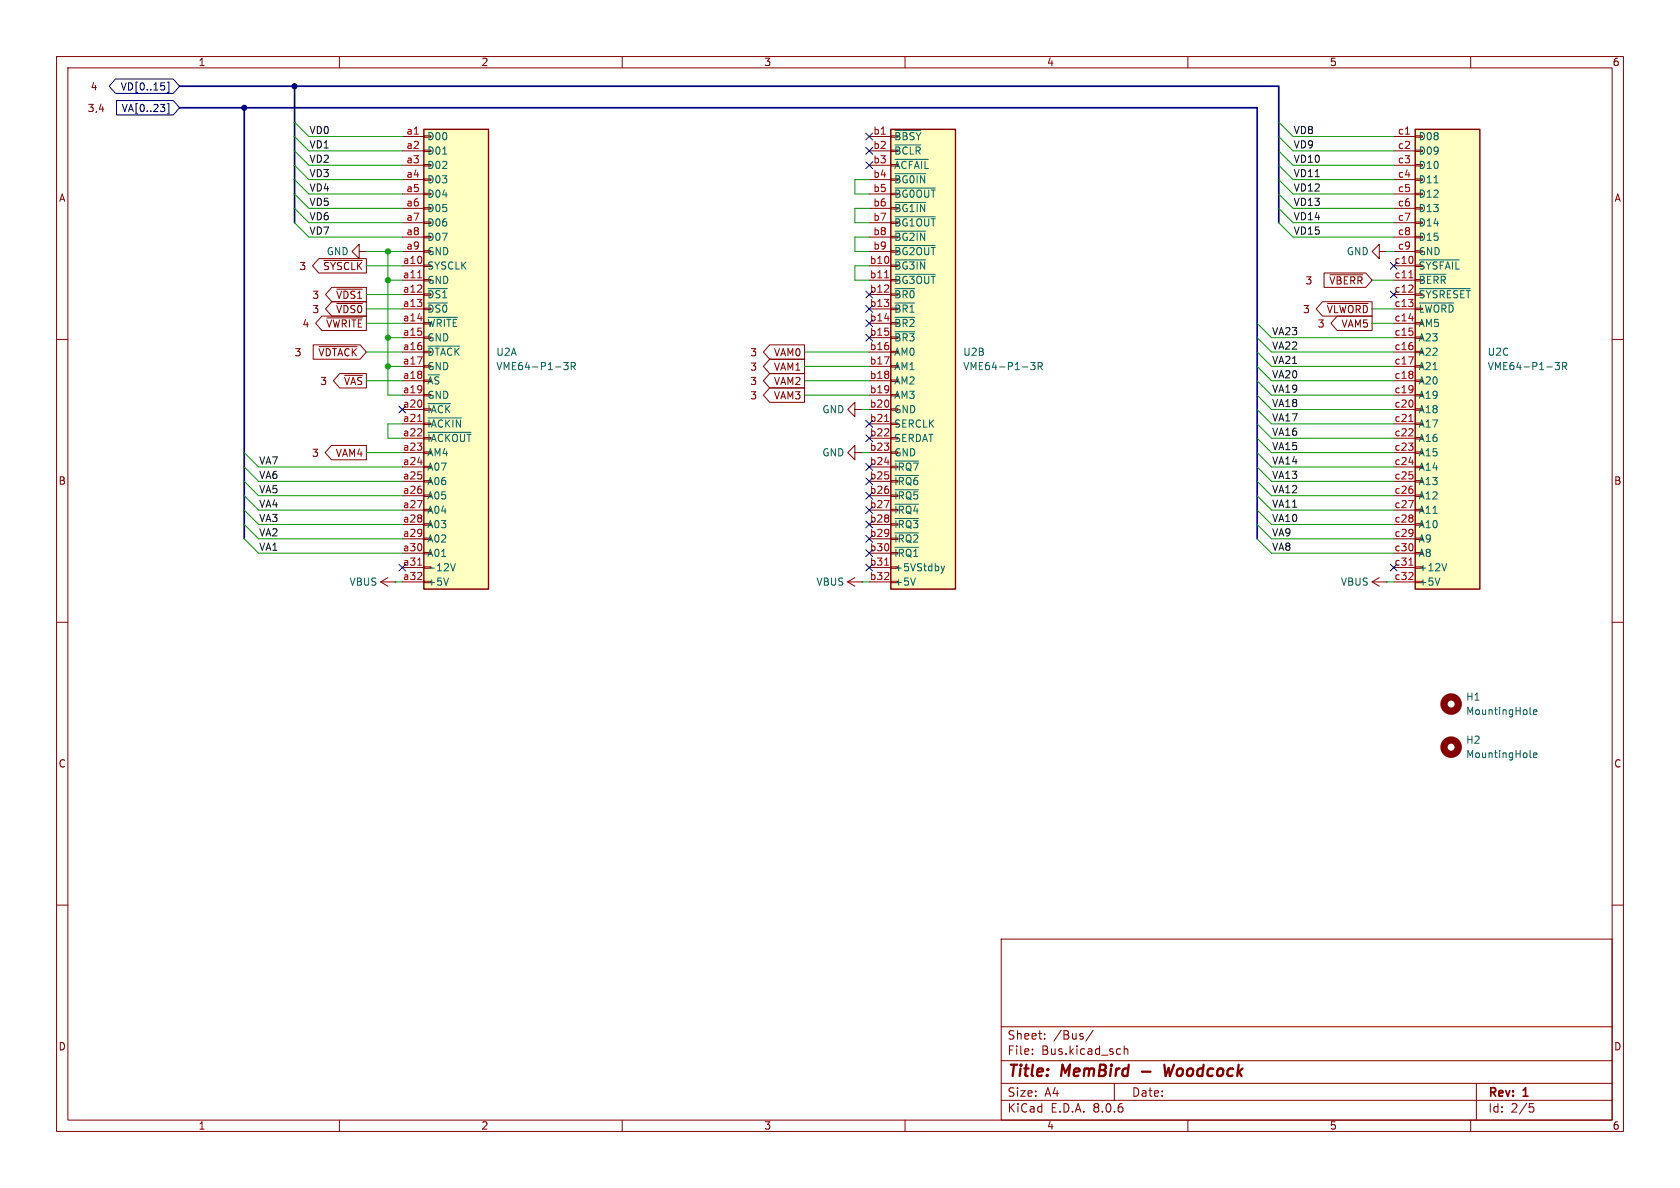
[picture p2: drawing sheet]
<svg xmlns="http://www.w3.org/2000/svg" width="297mm" height="210mm" viewBox="0 0 297 210" stroke-linecap="round" stroke-linejoin="round" font-family="sans-serif">
<g fill="none" stroke="#840000" stroke-width=".18">
<path d="M10 10h277v190h-277zM12 12h273v186h-273zM60 10v2M110 10v2M160 10v2M210 10v2M260 10v2M10 60h2M285 60h2M10 110h2M285 110h2M10 160h2"/>
<path d="M285 160h2M177 166h108v32h-108zM60 198v2M110 198v2M160 198v2M177 194.5h108M177 191.5h108M177 187.5h108M177 181.5h108M182.5 186.3v.1M182.5 185.5v.1M184.7 183.6v.1"/>
<path d="M184.7 182.8v.1M193.2 182.1l-1.2 2M197 191.5v3M198.7 184.9v1.5M198.7 185.5l.3-.1 .3 .1 .1 .9M210 198v2M260 198v2M261 191.5v6.5M270.4 195.1h.7M270.5 195.7h.4l.3 .3-.2 .5-.5 .1"/>
</g>
<path d="M201.9 189.4h1.5M205.8 188.2l.3 2 .5-1.4 .2 1.4 .8-2" fill="none" stroke="#840000" stroke-width=".4"/>
<path d="M157.5 22.9h11.4v81.2h-11.4z" fill="#ffffc2"/>
<path d="M157.5 22.9h11.4v81.2h-11.4z" fill="none" stroke="#840000" stroke-width=".25"/>
<g fill="none" stroke="#840000" stroke-width=".18">
<path d="M153.7 24.1h3.8M153.7 26.7h3.8M153.7 29.2h3.8M153.7 31.8h3.8M153.7 34.3h3.8M153.7 36.8h3.8M153.7 39.4h3.8M153.7 47h3.8M153.7 49.5h3.8M153.7 52.1h3.8M153.7 54.6h3.8M153.7 57.2h3.8"/>
<path d="M153.7 59.7h3.8M153.7 41.9h3.8M153.7 44.5h3.8M243.8 44.5v-1.3l-1.2 1.3 1.2 1.2v-1.2h1.3M245.1 44.5h.1M153.7 62.2h3.8M153.7 64.8h3.8M153.7 67.3h3.8M153.7 69.9h3.8M153.7 72.4h3.8M153.7 74.9h3.8M153.7 77.5h3.8"/>
<path d="M151.1 80v-1.3l-1.2 1.3 1.2 1.3v-1.3h1.3M152.4 80h.1M153.7 80h3.8M153.7 82.6h3.8M153.7 85.1h3.8M153.7 87.6h3.8M153.7 90.2h3.8M153.7 92.7h3.8M153.7 95.3h3.8M153.7 97.8h3.8M67.3 102.9h2.5M67.3 102.9l1.3 .7"/>
<path d="M68.6 102.1l-1.3 .8M69.8 102.9h.1M153.7 100.3h3.8M153.7 102.9h3.8"/>
</g>
<g fill="none" stroke="#006464" stroke-width=".18">
<path d="M158.2 23.1h4.6M158.2 25.6h4.6M158.2 28.2h5.9M158.2 30.7h5.4M158.2 33.2h7.1M158.2 35.8h5.4M158.2 38.3h7.1M158.2 45.9h5.4M158.2 48.5h7.1M158.2 51h3.5M158.2 53.6h3.5M158.2 56.1h3.5"/>
<path d="M158.2 58.6h3.5M158.2 40.9h5.4M158.2 43.4h7.1M182.2 64.1h.8l-.4 .5 .3 .1v.5l-.2 .1-.5-.1M183.5 64.7h.6l.2-.2-.1-.3-.7-.1v1.2M183.8 64.7l.5 .6M158.2 81.5h4.2M158.2 84h4.2M158.2 86.6h4.2M158.2 89.1h4.2M158.2 91.7h4.2M158.2 94.2h4.2"/>
<path d="M158.2 96.7h4.2M161.8 102.2l-.4 1.2M166.4 100.1l.3 .8M166.7 100.9l-.3 .4M167 100.1l-.3 .8M270.5 133.7l.2 .2M271.1 133.5l.6-.1-.1-.3h-.3l-.2 .2 .1 .6h.4"/>
</g>
<path d="M156.4 49.1h.7M156.4 74.5h.7M156.4 99.9h.7" fill="none" stroke="#a90000" stroke-width=".18"/>
<circle cx="256.5" cy="132.1" r="1.27" fill="none" stroke="#840000" stroke-width="1.3"/>
<path d="M74.9 22.9h11.5v81.2h-11.5z" fill="#ffffc2"/>
<g fill="none" stroke="#840000" stroke-width=".18">
<path d="M71.1 24.1h3.8M71.1 26.7h3.8M71.1 29.2h3.8M71.1 31.8h3.8M71.1 34.3h3.8M71.1 36.8h3.8M71.1 39.4h3.8M74.9 39.2h1.3v.3h-1.3zM74.9 36.7h1.3v.3h-1.3zM74.9 34.2h1.3v.2h-1.3zM74.9 31.6h1.3v.3h-1.3zM74.9 29.1h1.3v.2h-1.3z"/>
<path d="M74.9 26.5h1.3v.3h-1.3zM74.9 24h1.3v.3h-1.3zM63.5 44.5v-1.3l-1.3 1.3 1.3 1.2v-1.2h1.3M64.8 44.5h.1M71.1 47h3.8M71.1 49.5h3.8M71.1 52.1h3.8M71.1 54.6h3.8M71.1 57.2h3.8M71.1 59.7h3.8M71.1 41.9h3.8M71.1 44.5h3.8"/>
<path d="M74.9 41.8h1.3v.2h-1.3zM71.1 62.2h3.8M71.1 64.8h3.8M71.1 67.3h3.8M71.1 69.9h3.8M71.1 72.4h3.8M71.1 74.9h3.8M71.1 77.5h3.8M151.1 72.4v-1.3l-1.2 1.3 1.2 1.3v-1.3h1.3M152.4 72.4h.1M71.1 80h3.8M71.1 82.6h3.8"/>
<path d="M71.1 85.1h3.8M71.1 87.6h3.8M71.1 90.2h3.8M71.1 92.7h3.8M71.1 95.3h3.8M71.1 97.8h3.8M71.1 100.3h3.8M71.1 102.9h3.8M149.9 102.9h2.5M149.9 102.9l1.2 .7M151.1 102.1l-1.2 .8M152.4 102.9h.1"/>
</g>
<path d="M74.9 22.9h11.5v81.2h-11.5z" fill="none" stroke="#840000" stroke-width=".25"/>
<path d="M73.8 49.1h.8M73.8 74.5h.8M73.8 99.9h.8" fill="none" stroke="#a90000" stroke-width=".18"/>
<g fill="none" stroke="#006464" stroke-width=".18">
<path d="M78.3 27.2h.7M75.7 51h3.4M75.7 53.6h3.4M75.7 56.1h5.2M75.7 61.2h5.6M75.7 71.3h3.9M75.7 73.9h5.9M75.7 76.4h7.6M99.7 64.1h.7l-.4 .5 .4 .1v.5l-.2 .1-.5-.1M101 64.7h.6l.1-.2v-.3l-.7-.1v1.2M101.3 64.7l.4 .6M79.7 99.6l.4 1.3 .4-1.3"/>
<path d="M79.3 102.2l-.4 1.2"/>
</g>
<path d="M250.2 22.9h11.4v81.2h-11.4z" fill="#ffffc2"/>
<g fill="none" stroke="#840000" stroke-width=".18">
<path d="M246.4 24.1h3.8M246.4 26.7h3.8M246.4 29.2h3.8M246.4 31.8h3.8M246.4 34.3h3.8M246.4 36.8h3.8M246.4 39.4h3.8M250.2 39.2h1.3v.3h-1.3zM250.2 36.7h1.3v.3h-1.3zM250.2 34.2h1.3v.2h-1.3zM250.2 31.6h1.3v.3h-1.3zM250.2 29.1h1.3v.2h-1.3z"/>
<path d="M250.2 26.5h1.3v.3h-1.3zM250.2 24h1.3v.3h-1.3zM56.4 45.7h8.4v2.6h-8.4l-1.2-1.3zM56.9 55.9h7.9v2.5h-7.9l-1.1-1.2zM57.2 46h6.9M57.8 56.2h6.3M58.7 50.8h6.1v2.5h-6.1l-1.2-1.2zM58.7 53.3h6.1v2.6h-6.1l-1.2-1.3zM59.5 53.7h4.6M59.5 51.1h4.6M233.8 53.3h8.8v2.6h-8.8l-1.1-1.3zM234.1 48.3h7.4l1.1 1.2-1.1 1.3h-7.4z"/>
<path d="M234.7 53.7h7.2M235.1 48.6h5.8M236.4 55.9h6.2v2.5h-6.2l-1.1-1.2zM246.4 47h3.8M246.4 49.5h3.8M246.4 52.1h3.8M246.4 54.6h3.8M246.4 57.2h3.8M246.4 59.7h3.8M246.4 41.9h3.8M246.4 44.5h3.8M250.2 41.8h1.3v.2h-1.3z"/>
<path d="M55.4 61h8.3l1.1 1.2-1.1 1.3h-8.3zM56.4 61.3h6.7M58.6 78.7h6.2v2.6h-6.2l-1.1-1.3zM60 66h4.8v2.6h-4.8l-1.1-1.3zM60.9 66.4h3.2M136.1 61h6.1v2.5h-6.1l-1.1-1.3zM136.1 66h6.1v2.6h-6.1l-1.1-1.3zM136.1 68.6h6.1v2.5h-6.1l-1.1-1.2zM136.1 63.5h6.1v2.5h-6.1l-1.1-1.2zM246.4 62.2h3.8M246.4 64.8h3.8M246.4 67.3h3.8"/>
<path d="M246.4 69.9h3.8M246.4 72.4h3.8M246.4 74.9h3.8M246.4 77.5h3.8M246.4 80h3.8M246.4 82.6h3.8M246.4 85.1h3.8M246.4 87.6h3.8M246.4 90.2h3.8M246.4 92.7h3.8M246.4 95.3h3.8M246.4 97.8h3.8"/>
<path d="M242.6 102.9h2.5M242.6 102.9l1.2 .7M243.8 102.1l-1.2 .8M245.1 102.9h.1M246.4 100.3h3.8M246.4 102.9h3.8"/>
</g>
<path d="M250.2 22.9h11.4v81.2h-11.4z" fill="none" stroke="#840000" stroke-width=".25"/>
<path d="M248.5 23.7h.7M249.1 49.1h.7M249.1 56.3h.8M249 63.1h.9l-.6 1.3M249.1 74.5h.7M249 88.5h.9l-.6 1.3M249.1 81.7h.8M249.1 99.9h.7" fill="none" stroke="#a90000" stroke-width=".18"/>
<path d="M253.5 32.3h.7M250.9 45.9h7.1M250.9 48.5h4.7M250.9 51h9M250.9 53.6h6.1M274.9 64.1h.8l-.4 .5 .3 .1v.5l-.1 .1-.6-.1M276.2 64.7h.6l.2-.2-.1-.3-.7-.1v1.2M276.5 64.7l.5 .6M255.8 99.6l-.5 1.3M254.5 102.2l-.4 1.2M270.5 126.1l.2 .2M271.1 125.9l.6-.1-.1-.3h-.3l-.2 .1 .1 .6h.4" fill="none" stroke="#006464" stroke-width=".18"/>
<circle cx="256.5" cy="124.5" r="1.27" fill="none" stroke="#840000" stroke-width="1.3"/>
<g fill="none" stroke="#000084" stroke-width=".18">
<path d="M20.4 14h10.2l1.1 1.2-1.1 1.3h-10.2l-1.1-1.3zM20.6 17.8h10l1.1 1.3-1.1 1.2h-10zM29.1 15.2v.6M29.6 18.3h.3v1.8h-.3M29.6 14.5h.3v1.8h-.3M153.1 26.1l1.2 1.2M153.1 28.6l1.2 1.2M153.1 23.5l1.2 1.2M154.3 26.1l-1.2 1.2M154.3 28.6l-1.2 1.2M154.3 23.5l-1.2 1.2M153.1 59.1l1.2 1.2"/>
<path d="M153.1 54l1.2 1.2M153.1 51.5l1.2 1.2M153.1 56.5l1.2 1.3M154.3 59.1l-1.2 1.2M154.3 54l-1.2 1.2M154.3 51.5l-1.2 1.2M154.3 56.5l-1.2 1.3M245.8 46.4l1.2 1.2M245.8 51.5l1.2 1.2M247 46.4l-1.2 1.2M247 51.5l-1.2 1.2M70.5 71.8l1.2 1.2"/>
<path d="M71.7 71.8l-1.2 1.2M153.1 76.9l1.2 1.2M153.1 74.3l1.2 1.2M154.3 76.9l-1.2 1.2M154.3 74.3l-1.2 1.2M70.5 99.7l1.2 1.2M71.7 99.7l-1.2 1.2M153.1 99.7l1.2 1.2M153.1 89.6l1.2 1.2M153.1 81.9l1.2 1.3M153.1 94.6l1.2 1.3M153.1 92.1l1.2 1.2"/>
<path d="M153.1 84.5l1.2 1.2M153.1 97.2l1.2 1.2M153.1 87l1.2 1.2M154.3 99.7l-1.2 1.2M154.3 89.6l-1.2 1.2M154.3 81.9l-1.2 1.3M154.3 94.6l-1.2 1.3M154.3 92.1l-1.2 1.2M154.3 84.5l-1.2 1.2M154.3 97.2l-1.2 1.2M154.3 87l-1.2 1.2M245.8 99.7l1.2 1.2"/>
<path d="M247 99.7l-1.2 1.2"/>
</g>
<path d="M31.7 15.2h194.4v24.2M31.7 19.1h190.5v76.2M43.2 19.1v76.2M52.1 15.2v24.2" fill="none" stroke="#000084" stroke-width=".3"/>
<g fill="none" stroke="#009600" stroke-width=".18">
<path d="M52.1 36.8l2.5 2.6h16.5M52.1 31.8l2.5 2.5h16.5M52.1 34.3l2.5 2.5h16.5M52.1 39.4l2.5 2.5h16.5M52.1 21.6l2.5 2.5h16.5M52.1 29.2l2.5 2.6h16.5M52.1 24.1l2.5 2.6h16.5M52.1 26.7l2.5 2.5h16.5M153.7 36.8h-2.6v2.6h2.6M153.7 31.8h-2.6v2.5h2.6M226.1 36.8l2.5 2.6h17.8M226.1 31.8l2.5 2.5h17.8"/>
<path d="M226.1 34.3l2.5 2.5h17.8M226.1 39.4l2.5 2.5h17.8M226.1 21.6l2.5 2.5h17.8M226.1 29.2l2.5 2.6h17.8M226.1 24.1l2.5 2.6h17.8M226.1 26.7l2.5 2.5h17.8M64.8 44.5h6.3M64.8 52.1h6.3M64.8 47h6.3M64.8 54.6h6.3M64.8 57.2h6.3M68.6 44.5v25.4h2.5"/>
<path d="M68.6 49.5h2.5M68.6 59.7h2.5M153.7 41.9h-2.6v2.6h2.6M153.7 47h-2.6v2.5h2.6M222.2 59.7l2.6 2.5h21.6M222.2 57.2l2.6 2.5h21.6M242.6 49.5h3.8M242.6 54.6h3.8M242.6 57.2h3.8M245.1 44.5h1.3M64.8 62.2h6.3M64.8 67.3h6.3"/>
<path d="M68.6 64.8h2.5M71.1 74.9h-2.5v2.6h2.5M142.2 64.8h11.5M142.2 62.2h11.5M142.2 67.3h11.5M142.2 69.9h11.5M152.4 72.4h1.3M222.2 62.2l2.6 2.6h21.6M222.2 64.8l2.6 2.5h21.6M222.2 72.4l2.6 2.5h21.6M222.2 74.9l2.6 2.6h21.6M222.2 67.3l2.6 2.6h21.6"/>
<path d="M222.2 77.5l2.6 2.5h21.6M222.2 69.9l2.6 2.5h21.6M43.2 95.3l2.5 2.5h25.4M43.2 87.6l2.5 2.6h25.4M43.2 92.7l2.5 2.6h25.4M43.2 82.6l2.5 2.5h25.4M43.2 80l2.5 2.6h25.4M43.2 90.2l2.5 2.5h25.4M43.2 85.1l2.5 2.5h25.4M64.8 80h6.3M152.4 80h1.3M222.2 95.3l2.6 2.5h21.6"/>
<path d="M222.2 87.6l2.6 2.6h21.6M222.2 92.7l2.6 2.6h21.6M222.2 82.6l2.6 2.5h21.6M222.2 80l2.6 2.6h21.6M222.2 90.2l2.6 2.5h21.6M222.2 85.1l2.6 2.5h21.6M69.8 102.9h1.3M152.4 102.9h1.3M245.1 102.9h1.3"/>
</g>
<g fill="#009600" stroke="#009600" stroke-width=".18">
<circle cx="68.6" cy="64.8" r=".46"/>
<circle cx="68.6" cy="59.7" r=".46"/>
<circle cx="68.6" cy="49.5" r=".46"/>
<circle cx="68.6" cy="44.5" r=".46"/>
</g>
<g fill="#000084" stroke="#000084" stroke-width=".18">
<circle cx="52.1" cy="15.2" r=".46"/>
<circle cx="43.2" cy="19.1" r=".46"/>
</g>
<g font-size="2.8" fill="#840000">
<text x="178" y="190.9">Title:</text>
<text x="187.7" y="190.9">MemBird</text>
<text x="207.4" y="190.9">Woodcock</text>
</g>
<g font-size="2.1" fill="#840000">
<text x="178" y="184">Sheet:</text>
<text x="186.2" y="184">/Bus/</text>
<text x="178" y="186.7">File:</text>
<text x="184.1" y="186.7">Bus.kicad_sch</text>
<text x="178" y="196.9">KiCad</text>
<text x="178" y="194.1">Size:</text>
<text x="184.7" y="194.1">A4</text>
<text x="185.7" y="196.9">E.D.A.</text>
<text x="193.3" y="196.9">8.0.6</text>
<text x="200" y="194.1">Date:</text>
<text x="263" y="194.3">Rev:</text>
<text x="263" y="196.9">Id:</text>
<text x="267.1" y="196.9">2/5</text>
<text x="269.4" y="194.3">1</text>
</g>
<g font-size="1.8" fill="#840000">
<text x="35" y="11.9">1</text>
<text x="85" y="11.9">2</text>
<text x="135" y="11.9">3</text>
<text x="185" y="11.9">4</text>
<text x="235" y="11.9">5</text>
<text x="285" y="11.9">6</text>
<text x="15.9" y="16.2">4</text>
<text x="15.4" y="20">3,4</text>
<text x="10.3" y="35.9">A</text>
<text x="285.3" y="35.9">A</text>
<text x="52.8" y="47.9">3</text>
<text x="57" y="47.9">~{SYSCLK}</text>
<text x="55.1" y="53">3</text>
<text x="59.3" y="53">~{VDS1}</text>
<text x="230.7" y="50.5">3</text>
<text x="234.9" y="50.5">~{VBERR}</text>
<text x="53.4" y="58.1">4</text>
<text x="55.1" y="55.6">3</text>
<text x="57.6" y="58.1">~{VWRITE}</text>
<text x="59.3" y="55.6">~{VDS0}</text>
<text x="230.3" y="55.6">3</text>
<text x="232.9" y="58.1">3</text>
<text x="234.5" y="55.6">~{VLWORD}</text>
<text x="237.1" y="58.1">VAM5</text>
<text x="52" y="63.2">3</text>
<text x="56.2" y="63.2">~{VDTACK}</text>
<text x="132.5" y="63.2">3</text>
<text x="132.5" y="65.7">3</text>
<text x="136.7" y="63.2">VAM0</text>
<text x="136.7" y="65.7">VAM1</text>
<text x="56.5" y="68.3">3</text>
<text x="60.7" y="68.3">~{VAS}</text>
<text x="132.5" y="68.3">3</text>
<text x="132.5" y="70.8">3</text>
<text x="136.7" y="68.3">VAM2</text>
<text x="136.7" y="70.8">VAM3</text>
<text x="55.1" y="81">3</text>
<text x="59.3" y="81">VAM4</text>
<text x="10.3" y="85.9">B</text>
<text x="285.3" y="85.9">B</text>
<text x="10.3" y="135.9">C</text>
<text x="285.3" y="135.9">C</text>
<text x="10.3" y="185.9">D</text>
<text x="285.3" y="185.9">D</text>
<text x="35" y="199.9">1</text>
<text x="85" y="199.9">2</text>
<text x="135" y="199.9">3</text>
<text x="185" y="199.9">4</text>
<text x="235" y="199.9">5</text>
<text x="285" y="199.9">6</text>
</g>
<g font-size="1.8" fill="#000084">
<text x="21.2" y="16.2">VD[0..15]</text>
<text x="21.4" y="20">VA[0..23]</text>
</g>
<g font-size="1.8" fill="#0f0f0f">
<text x="54.6" y="23.8">VD0</text>
<text x="228.6" y="23.8">VD8</text>
<text x="54.6" y="26.3">VD1</text>
<text x="54.6" y="28.9">VD2</text>
<text x="228.6" y="26.3">VD9</text>
<text x="228.6" y="28.9">VD10</text>
<text x="54.6" y="33.9">VD4</text>
<text x="54.6" y="31.4">VD3</text>
<text x="228.6" y="31.4">VD11</text>
<text x="228.6" y="33.9">VD12</text>
<text x="54.6" y="39">VD6</text>
<text x="54.6" y="36.5">VD5</text>
<text x="54.6" y="41.6">VD7</text>
<text x="228.6" y="36.5">VD13</text>
<text x="228.6" y="39">VD14</text>
<text x="228.6" y="41.6">VD15</text>
<text x="224.8" y="59.3">VA23</text>
<text x="224.8" y="61.9">VA22</text>
<text x="224.8" y="64.4">VA21</text>
<text x="224.8" y="69.5">VA19</text>
<text x="224.8" y="67">VA20</text>
<text x="224.8" y="77.1">VA16</text>
<text x="224.8" y="72">VA18</text>
<text x="224.8" y="74.6">VA17</text>
<text x="45.7" y="82.2">VA7</text>
<text x="224.8" y="82.2">VA14</text>
<text x="224.8" y="79.7">VA15</text>
<text x="45.7" y="89.8">VA4</text>
<text x="45.7" y="87.3">VA5</text>
<text x="45.7" y="84.7">VA6</text>
<text x="224.8" y="84.7">VA13</text>
<text x="224.8" y="89.8">VA11</text>
<text x="224.8" y="87.3">VA12</text>
<text x="45.7" y="94.9">VA2</text>
<text x="45.7" y="92.4">VA3</text>
<text x="224.8" y="92.4">VA10</text>
<text x="224.8" y="94.9">VA9</text>
<text x="45.7" y="97.4">VA1</text>
<text x="224.8" y="97.4">VA8</text>
</g>
<g font-size="1.8" fill="#a90000">
<text x="71.7" y="23.9">a1</text>
<text x="154.3" y="23.9">b1</text>
<text x="247" y="23.9">c1</text>
<text x="71.7" y="26.4">a2</text>
<text x="71.7" y="29">a3</text>
<text x="154.3" y="26.4">b2</text>
<text x="154.3" y="29">b3</text>
<text x="247" y="26.4">c2</text>
<text x="247" y="29">c3</text>
<text x="71.7" y="31.5">a4</text>
<text x="71.7" y="34">a5</text>
<text x="154.3" y="31.5">b4</text>
<text x="154.3" y="34">b5</text>
<text x="247" y="31.5">c4</text>
<text x="247" y="34">c5</text>
<text x="71.7" y="36.6">a6</text>
<text x="71.7" y="39.1">a7</text>
<text x="71.7" y="41.7">a8</text>
<text x="154.3" y="36.6">b6</text>
<text x="154.3" y="39.1">b7</text>
<text x="154.3" y="41.7">b8</text>
<text x="247" y="36.6">c6</text>
<text x="247" y="39.1">c7</text>
<text x="247" y="41.7">c8</text>
<text x="71.1" y="46.7">a10</text>
<text x="71.7" y="44.2">a9</text>
<text x="153.7" y="46.7">b10</text>
<text x="154.3" y="44.2">b9</text>
<text x="246.4" y="46.7">c10</text>
<text x="247" y="44.2">c9</text>
<text x="71.1" y="49.3">a11</text>
<text x="71.1" y="51.8">a12</text>
<text x="153.7" y="49.3">b11</text>
<text x="153.7" y="51.8">b12</text>
<text x="246.4" y="49.3">c11</text>
<text x="246.4" y="51.8">c12</text>
<text x="71.1" y="54.4">a13</text>
<text x="71.1" y="56.9">a14</text>
<text x="71.1" y="59.4">a15</text>
<text x="153.7" y="54.4">b13</text>
<text x="153.7" y="56.9">b14</text>
<text x="153.7" y="59.4">b15</text>
<text x="246.4" y="54.4">c13</text>
<text x="246.4" y="56.9">c14</text>
<text x="246.4" y="59.4">c15</text>
<text x="71.1" y="62">a16</text>
<text x="71.1" y="64.5">a17</text>
<text x="153.7" y="62">b16</text>
<text x="153.7" y="64.5">b17</text>
<text x="246.4" y="62">c16</text>
<text x="246.4" y="64.5">c17</text>
<text x="71.1" y="67.1">a18</text>
<text x="71.1" y="69.6">a19</text>
<text x="153.7" y="67.1">b18</text>
<text x="153.7" y="69.6">b19</text>
<text x="246.4" y="67.1">c18</text>
<text x="246.4" y="69.6">c19</text>
<text x="71.1" y="72.1">a20</text>
<text x="71.1" y="74.7">a21</text>
<text x="71.1" y="77.2">a22</text>
<text x="153.7" y="72.1">b20</text>
<text x="153.7" y="74.7">b21</text>
<text x="153.7" y="77.2">b22</text>
<text x="246.4" y="72.1">c20</text>
<text x="246.4" y="74.7">c21</text>
<text x="246.4" y="77.2">c22</text>
<text x="71.1" y="79.8">a23</text>
<text x="71.1" y="82.3">a24</text>
<text x="153.7" y="79.8">b23</text>
<text x="153.7" y="82.3">b24</text>
<text x="246.4" y="79.8">c23</text>
<text x="246.4" y="82.3">c24</text>
<text x="71.1" y="84.8">a25</text>
<text x="71.1" y="87.4">a26</text>
<text x="71.1" y="89.9">a27</text>
<text x="153.7" y="84.8">b25</text>
<text x="153.7" y="87.4">b26</text>
<text x="153.7" y="89.9">b27</text>
<text x="246.4" y="84.8">c25</text>
<text x="246.4" y="87.4">c26</text>
<text x="246.4" y="89.9">c27</text>
<text x="71.1" y="92.5">a28</text>
<text x="71.1" y="95">a29</text>
<text x="153.7" y="92.5">b28</text>
<text x="153.7" y="95">b29</text>
<text x="246.4" y="92.5">c28</text>
<text x="246.4" y="95">c29</text>
<text x="71.1" y="97.5">a30</text>
<text x="71.1" y="100.1">a31</text>
<text x="153.7" y="97.5">b30</text>
<text x="153.7" y="100.1">b31</text>
<text x="246.4" y="97.5">c30</text>
<text x="246.4" y="100.1">c31</text>
<text x="71.1" y="102.6">a32</text>
<text x="153.7" y="102.6">b32</text>
<text x="246.4" y="102.6">c32</text>
</g>
<g font-size="1.8" fill="#006464">
<text x="75.4" y="25">D00</text>
<text x="75.4" y="27.5">D01</text>
<text x="158" y="25">~{BBSY}</text>
<text x="158" y="27.5">~{BCLR}</text>
<text x="250.7" y="25">D08</text>
<text x="250.7" y="27.5">D09</text>
<text x="75.4" y="30.1">D02</text>
<text x="75.4" y="32.6">D03</text>
<text x="75.4" y="35.2">D04</text>
<text x="158" y="30.1">~{ACFAIL}</text>
<text x="158" y="32.6">~{BG0IN}</text>
<text x="158" y="35.2">~{BG0OUT}</text>
<text x="250.7" y="30.1">D10</text>
<text x="250.7" y="32.6">D11</text>
<text x="250.7" y="35.2">D12</text>
<text x="75.4" y="37.7">D05</text>
<text x="75.4" y="40.2">D06</text>
<text x="158" y="37.7">~{BG1IN}</text>
<text x="158" y="40.2">~{BG1OUT}</text>
<text x="250.7" y="37.7">D13</text>
<text x="250.7" y="40.2">D14</text>
<text x="57.7" y="45.3">GND</text>
<text x="75.4" y="47.9">SYSCLK</text>
<text x="75.4" y="42.8">D07</text>
<text x="75.4" y="45.3">GND</text>
<text x="158" y="47.9">~{BG3IN}</text>
<text x="158" y="42.8">~{BG2IN}</text>
<text x="158" y="45.3">~{BG2OUT}</text>
<text x="238" y="45.3">GND</text>
<text x="250.7" y="47.9">~{SYSFAIL}</text>
<text x="250.7" y="42.8">D15</text>
<text x="250.7" y="45.3">GND</text>
<text x="75.4" y="50.4">GND</text>
<text x="75.4" y="52.9">~{DS1}</text>
<text x="158" y="50.4">~{BG3OUT}</text>
<text x="158" y="52.9">~{BR0}</text>
<text x="250.7" y="50.4">~{BERR}</text>
<text x="250.7" y="52.9">~{SYSRESET}</text>
<text x="75.4" y="55.5">~{DS0}</text>
<text x="75.4" y="58">~{WRITE}</text>
<text x="158" y="55.5">~{BR1}</text>
<text x="158" y="58">~{BR2}</text>
<text x="250.7" y="55.5">~{LWORD}</text>
<text x="250.7" y="58">AM5</text>
<text x="75.4" y="60.6">GND</text>
<text x="75.4" y="63.1">~{DTACK}</text>
<text x="75.4" y="65.6">GND</text>
<text x="87.6" y="63.1">U2A</text>
<text x="87.6" y="65.6">VME64-P1-3R</text>
<text x="158" y="60.6">~{BR3}</text>
<text x="158" y="63.1">AM0</text>
<text x="158" y="65.6">AM1</text>
<text x="170.2" y="63.1">U2B</text>
<text x="170.2" y="65.6">VME64-P1-3R</text>
<text x="250.7" y="60.6">A23</text>
<text x="250.7" y="63.1">A22</text>
<text x="250.7" y="65.6">A21</text>
<text x="262.9" y="63.1">U2C</text>
<text x="262.9" y="65.6">VME64-P1-3R</text>
<text x="75.4" y="68.2">~{AS}</text>
<text x="75.4" y="70.7">GND</text>
<text x="158" y="68.2">AM2</text>
<text x="158" y="70.7">AM3</text>
<text x="250.7" y="68.2">A20</text>
<text x="250.7" y="70.7">A19</text>
<text x="75.4" y="73.3">~{IACK}</text>
<text x="75.4" y="75.8">~{IACKIN}</text>
<text x="145.3" y="73.3">GND</text>
<text x="158" y="73.3">GND</text>
<text x="158" y="75.8">SERCLK</text>
<text x="250.7" y="73.3">A18</text>
<text x="250.7" y="75.8">A17</text>
<text x="75.4" y="78.3">~{IACKOUT}</text>
<text x="75.4" y="80.9">AM4</text>
<text x="75.4" y="83.4">A07</text>
<text x="145.3" y="80.9">GND</text>
<text x="158" y="78.3">SERDAT</text>
<text x="158" y="80.9">GND</text>
<text x="158" y="83.4">~{IRQ7}</text>
<text x="250.7" y="78.3">A16</text>
<text x="250.7" y="80.9">A15</text>
<text x="250.7" y="83.4">A14</text>
<text x="75.4" y="86">A06</text>
<text x="75.4" y="88.5">A05</text>
<text x="158" y="86">~{IRQ6}</text>
<text x="158" y="88.5">~{IRQ5}</text>
<text x="250.7" y="86">A13</text>
<text x="250.7" y="88.5">A12</text>
<text x="75.4" y="91">A04</text>
<text x="75.4" y="93.6">A03</text>
<text x="158" y="91">~{IRQ4}</text>
<text x="158" y="93.6">~{IRQ3}</text>
<text x="250.7" y="91">A11</text>
<text x="250.7" y="93.6">A10</text>
<text x="75.4" y="96.1">A02</text>
<text x="75.4" y="98.7">A01</text>
<text x="75.4" y="101.2">-12V</text>
<text x="158" y="96.1">~{IRQ2}</text>
<text x="158" y="98.7">~{IRQ1}</text>
<text x="158" y="101.2">+5VStdby</text>
<text x="250.7" y="96.1">A9</text>
<text x="250.7" y="98.7">A8</text>
<text x="250.7" y="101.2">+12V</text>
<text x="61.7" y="103.7">VBUS</text>
<text x="75.4" y="103.7">+5V</text>
<text x="144.2" y="103.7">VBUS</text>
<text x="158" y="103.7">+5V</text>
<text x="237" y="103.7">VBUS</text>
<text x="250.7" y="103.7">+5V</text>
<text x="259.1" y="124.1">H1</text>
<text x="259.1" y="131.7">H2</text>
<text x="259.1" y="126.6">MountingHole</text>
<text x="259.1" y="134.2">MountingHole</text>
</g>
</svg>
